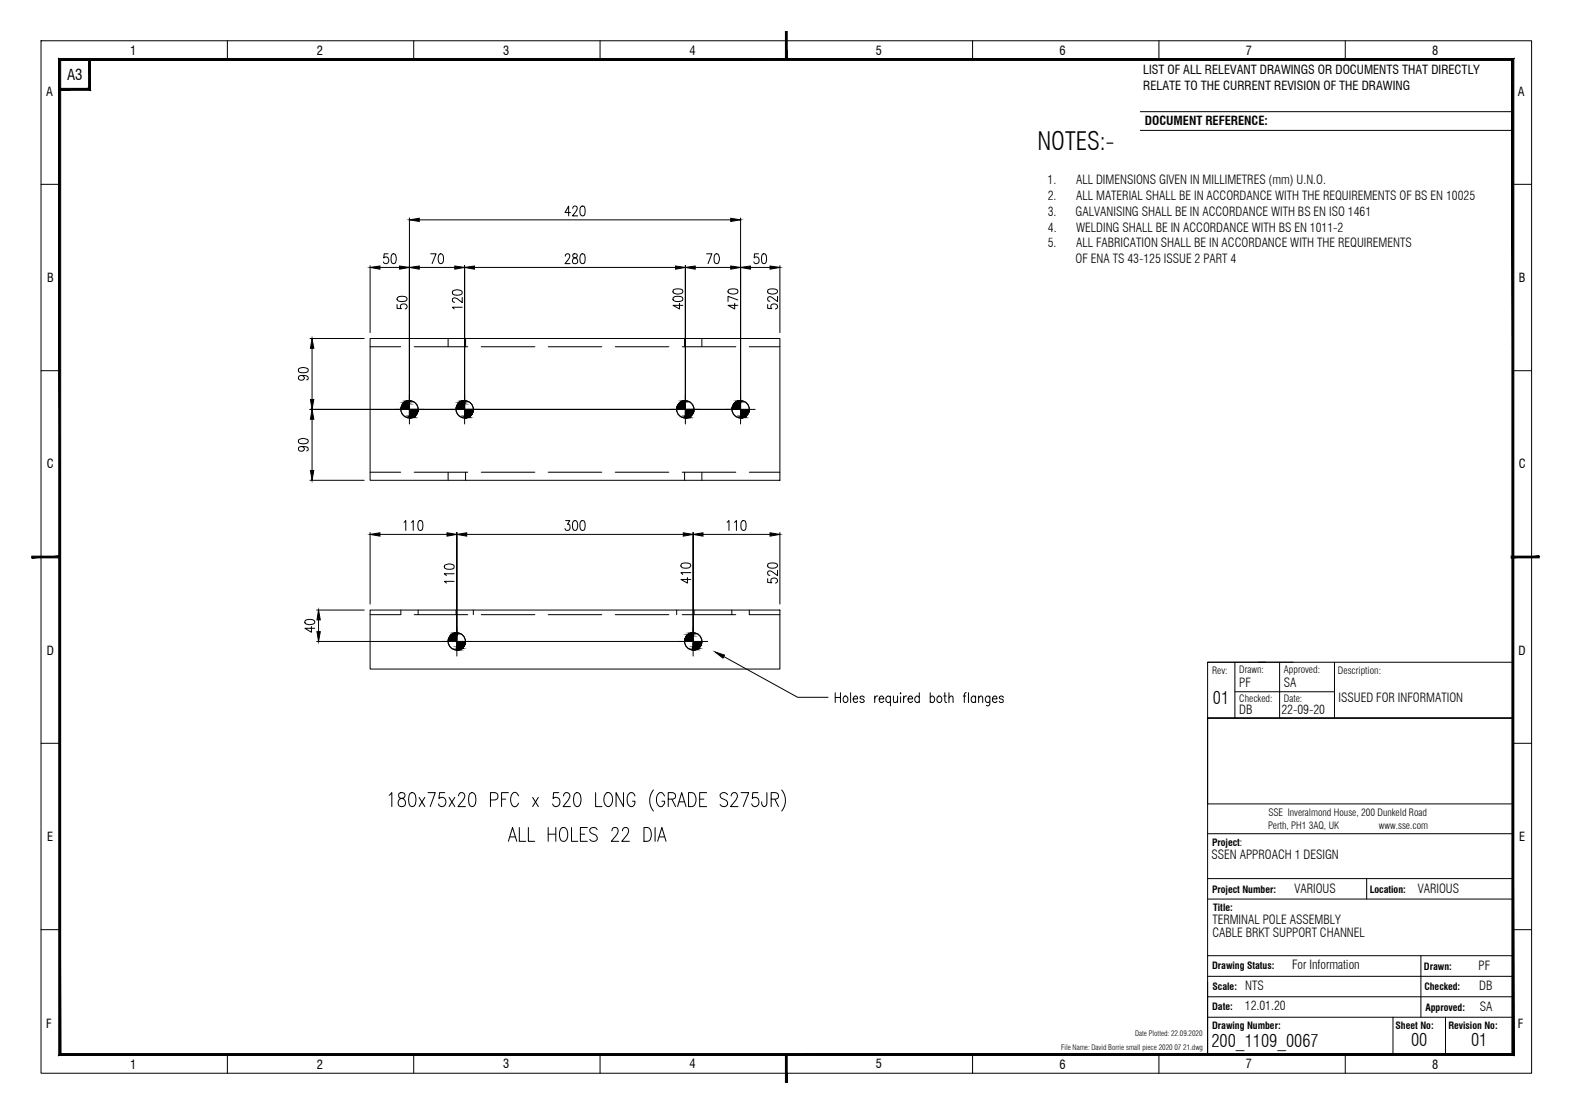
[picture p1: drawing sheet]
<svg xmlns="http://www.w3.org/2000/svg" width="420mm" height="297mm" viewBox="0 0 420 297" stroke-linecap="round" stroke-linejoin="round" font-family="sans-serif">
<!-- layer: Border -->
<g fill="none" stroke="#000" stroke-width=".27">
<path d="M304.4 29.8h99.4M304.4 34.8h99.4M322.4 176.7h81.4M345.2 176.7h-22.8v14.9h81.4h-81.4v89.8h81.4M356.2 176.7v14.9M403.8 213.5v18.1M322.4 222.5h81.4M322.4 234.5h81.4M322.4 239.9h81.4M364.8 234.5v5.4M322.4 255.1h81.4M379.3 255.1v16.4"/>
<path d="M322.4 260.6h81.4M322.4 266h81.4M322.4 271.5h81.4M371.8 271.5v9.9M385.9 271.5v9.9"/>
</g>
<!-- layer: Border Grid -->
<g fill="none" stroke="#000" stroke-width=".27">
<path d="M11 10.9h397.8v275.5h-397.8zM60.7 10.9v5M110.4 10.9v5M160.2 10.9v5M259.6 10.9v5M309.4 10.9v5M359.1 10.9v5M11 49.2h4.9M403.8 49.2h5M11 98.9h4.9M403.8 98.9h5M11 198.4h4.9"/>
<path d="M403.8 198.4h5M11 248.1h4.9M403.8 248.1h5M60.7 281.4v5M110.4 281.4v5M160.2 281.4v5M259.6 281.4v5M309.4 281.4v5M359.1 281.4v5"/>
</g>
<!-- layer: Border -->
<g fill="#000" stroke="#000" stroke-width=".27">
<path d="M15.7 15.6l.5 .5 387.9-.5zM16.2 16.1l387.9-.5-.5 .5zM404.1 15.6l-.5 .5 .5 265.6zM403.6 16.1l.5 265.6-.5-.5zM15.7 281.7h388.4l-.5-.5zM16.2 281.2h387.4l-387.9 .5zM15.7 15.6v266.1l.5-.5zM15.7 15.6l.5 .5v265.1z"/>
<path d="M15.9 23.6v.5l7.8-.5zM15.9 24.1l7.8-.5 .5 .5zM23.7 15.9v7.7l.5 .5zM23.7 15.9h.5v8.2z"/>
</g>
<!-- layer: 0 -->
<g fill="#000" stroke="#000" stroke-width=".27">
<path d="M209.7 8.4v7.5h.4zM209.7 8.4h.4v7.5z"/>
<path d="M8.5 148.9h7.4v-.5zM8.5 148.4h7.4l-7.4 .5z"/>
<path d="M403.4 148.9h7.5v-.5zM403.4 148.4h7.5l-7.5 .5z"/>
<path d="M209.7 281.4v7.5h.4zM209.7 281.4h.4v7.5z"/>
</g>
<path d="M329.6 176.7v14.9M335.9 176.7h2M341.6 176.7v14.9M403.8 176.7v14.9M322.4 191.6h81.4v22.9h-81.4zM329.6 184.6h26.6" fill="none" stroke="#000" stroke-width=".27"/>
<!-- layer: PDF28_Text -->
<g fill="none" stroke="#000" stroke-width=".27">
<path d="M103.9 212.3l.7-.8v3.8M106.5 211.8a.88 .88 0 0 0 .3 1.2 1.16 1.16 0 0 1 1.4 1 1.16 1.16 0 0 1-1.2 1.3 1.21 1.21 0 0 1-.7-1.5 1.21 1.21 0 0 1 1.3-.8 .78 .78 0 0 0 .3-1.2l-.4-.3zM109.5 211.8l.7-.3a1.78 1.78 0 0 1 .8 2.2l-.1 .8-.3 .6-.7 .2a1.81 1.81 0 0 1-.8-2.2zM111.9 212.8l1.5 2.5M113.4 212.8l-1.5 2.5M114.2 211.5h2l-1.4 3.8M118.7 211.5h-1.4l-.1 1.6a1.16 1.16 0 0 1 1.8 .8 1.16 1.16 0 0 1-1.7 1.2l-.3-.6M119.9 212.8l1.5 2.5M121.4 212.8l-1.5 2.5M122.4 212.4l.1-.5 .4-.4h.6a1.17 1.17 0 0 1 .1 2l-1.4 1.8h2M125.5 211.8l.7-.3a1.78 1.78 0 0 1 .8 2.2l-.1 .8-.3 .6-.7 .2a1.81 1.81 0 0 1-.8-2.2zM130.9 213.5h1.3a1 1 0 0 0 .8-1 1 1 0 0 0-.8-1h-1.3v3.8"/>
<path d="M133.9 213.3h1.1M135.7 211.5h-1.8v3.8M138.4 212.4a.97 .97 0 0 0-1-.9 .97 .97 0 0 0-.9 .9 2.12 2.12 0 0 0 .9 2.9 1.21 1.21 0 0 0 1-1M142.2 212.8l1.5 2.5M143.7 212.8l-1.5 2.5M149.2 211.5h-1.4l-.2 1.6a1.17 1.17 0 0 1 1.6 0 1.17 1.17 0 0 1 .1 1.6 .96 .96 0 0 1-.9 .6 .96 .96 0 0 1-.9-.8M150.4 212.4l.2-.5a.88 .88 0 0 1 1.2-.2 .88 .88 0 0 1 .2 1.3l-1.7 2.3h2M153.5 211.8l.7-.3a2.44 2.44 0 0 1 0 3.8h-.2a1.81 1.81 0 0 1-.9-2.2zM159 211.5v3.8h1.7M161.8 211.7a1.11 1.11 0 0 1 1.2 .1 1.11 1.11 0 0 1 .5 1.1l-.1 1.4a1 1 0 0 1-1 .9 1 1 0 0 1-1-.8l-.2-1.5zM166.4 211.5v3.8l-1.9-3.8v3.8M169.5 212.4a.97 .97 0 0 0-1-.9 .97 .97 0 0 0-1 .9 2.33 2.33 0 0 0 .8 2.9 1.11 1.11 0 0 0 1.2-1.5h-.7"/>
<path d="M174.4 210.8a4.5 4.5 0 0 0 0 5.6M177.4 212.4a1.04 1.04 0 0 0-1.6-.6 2.43 2.43 0 0 0 .3 3.5 1.19 1.19 0 0 0 1.3-1.5h-.7M178.4 213.3l1.6-.2a.9 .9 0 0 0 .3-.9 .9 .9 0 0 0-.7-.7h-1.2v3.8M179.4 213.3l.9 2M180.9 215.3l1.1-3.8 1.1 3.8M181.3 214h1.4M183.8 211.5h1a2.17 2.17 0 0 1 0 3.8h-1zM186.8 213.3h1.1M188.6 211.5h-1.8v3.8h1.8M194.2 212.1a1.05 1.05 0 0 0-1.1-.6 1.05 1.05 0 0 0-.9 .9l.3 .6 1.1 .5a.95 .95 0 0 1 .6 1.2 .95 .95 0 0 1-1.3 .6l-.7-.6M195.2 212.4l.1-.5 .4-.4h.6l.3 .3a1.26 1.26 0 0 1-.1 1.7l-1.5 1.8h2M197.8 211.5h2l-1.4 3.8"/>
<path d="M202.3 211.5h-1.4l-.1 1.6a1.16 1.16 0 0 1 1.6 0 1.16 1.16 0 0 1 .1 1.6 .96 .96 0 0 1-1 .6 .96 .96 0 0 1-.9-.8M204.7 211.5v2.9l-.1 .5-.4 .4h-.3a1.08 1.08 0 0 1-.6-1.3M205.9 213.3l1.6-.2a.93 .93 0 0 0-.4-1.6h-1.2v3.8M206.8 213.3l1 2M208.7 210.8a4.5 4.5 0 0 1 0 5.6M135.7 224.5l1.1-3.6 1.2 3.6M136.2 223.4h1.3M138.6 220.9v3.6h1.7M141 220.9v3.6h1.7M146.3 220.9v3.6M146.3 222.6h2.1M148.4 220.9v3.6"/>
<path d="M149.8 221a1.15 1.15 0 0 1 1.3 .1 1.15 1.15 0 0 1 .4 1.2 2.16 2.16 0 0 1-.8 2.2 1.16 1.16 0 0 1-1.4-1.3 2.86 2.86 0 0 1 .5-2.2zM152.6 220.9v3.6h1.6M154.9 222.6h1.2M156.8 220.9h-1.9v3.6h1.9M159.4 221.4a1.05 1.05 0 0 0-1.1-.6 1.05 1.05 0 0 0-.9 .9 1.98 1.98 0 0 0 1.7 1.3 .91 .91 0 0 1-.4 1.5h-.6l-.7-.5M163.4 221.7l.2-.7 .9-.1a1.2 1.2 0 0 1 .1 1.9l-1.4 1.7h2M166.1 221.7l.3-.7 .9-.1a1.23 1.23 0 0 1 .1 1.9l-1.4 1.7h2M171.9 220.9h1a2.23 2.23 0 0 1 .7 3.1l-.7 .5h-1zM174.9 220.9v3.6M175.5 224.5l1.2-3.6 1.1 3.6M176 223.4h1.4"/>
</g>
<!-- layer: PDF28_EL-Steel -->
<g fill="none" stroke="#000" stroke-width=".27">
<path d="M98.8 90.3h109.4v37.9h-109.4zM119.6 90.3v2.2M124.3 90.3v2.2M182.7 90.3v2.2M187.4 90.3v2.2M119.6 126v2.2M124.3 126v2.2M182.7 126v2.2M187.4 126v2.2M98.8 162.8h109.4v15.8h-109.4zM107 162.8v1.2M111.6 162.8v1.2"/>
<path d="M121.7 162.8v1.2M126.4 162.8v1.2M180.6 162.8v1.2M185.3 162.8v1.2M195.4 162.8v1.2M200 162.8v1.2"/>
<circle cx="109.3" cy="109.2" r="2.31"/>
<circle cx="124" cy="109.2" r="2.31"/>
<circle cx="182.9" cy="109.2" r="2.31"/>
<circle cx="197.7" cy="109.2" r="2.31"/>
<circle cx="121.9" cy="171.2" r="2.31"/>
<circle cx="185" cy="171.2" r="2.31"/>
</g>
<!-- layer: PDF28_EL-Steel-Hidd -->
<g fill="none" stroke="#000" stroke-width=".27">
<path d="M98.8 92.5h8.2M110.6 92.5h14.3M128.5 92.5h14.3M146.3 92.5h14.3M164.2 92.5h14.3M182.1 92.5h14.3M200 92.5h8.2M98.8 126h8.2M110.6 126h14.3M128.5 126h14.3M146.3 126h14.3M164.2 126h14.3"/>
<path d="M182.1 126h14.3M200 126h8.2M98.8 164h8.2M110.6 164h14.3M128.5 164h14.3M146.3 164h14.3M164.2 164h14.3M182.1 164h14.3M200 164h8.2"/>
</g>
<!-- layer: PDF28_Dimensions -->
<g fill="none" stroke="#000" stroke-width=".27">
<path d="M109.3 58.2v49.5M111.9 58.7h83.2M152.3 56.7h-1.5l1-1.7v2.6M152.9 55.6l.4-.6 .6 .1 .2 .4-.3 .9-1 1.2h1.4M155.1 55.1l.5-.1a1.27 1.27 0 0 1 .6 1.5l-.3 1-.5 .1a1.88 1.88 0 0 1-.3-2.5zM197.7 58.2v49.5M98.8 70.9v17.9M101.4 71.4h5.3M103.6 67.7h-1l-.2 1.1a.83 .83 0 0 1 1.2 .1 .83 .83 0 0 1 0 1.1 .83 .83 0 0 1-1.2 .1l-.1-.2M104.7 67.9l.4-.2a1.57 1.57 0 0 1 .5 2.2l-.1 .3-.5 .2a1.95 1.95 0 0 1-.3-2.5zM106.2 79.4l.9-.3a1.12 1.12 0 0 1 1.6 .8 1.78 1.78 0 0 1-2.7 0zM109.3 70.9v36.8v-36.8"/>
<path d="M111.9 71.4h9.5M115 67.7h1.4l-1.1 2.7M117.3 67.9l.5-.2a1.65 1.65 0 0 1 0 2.7h-.2a1.82 1.82 0 0 1-.3-2.5zM120.8 77.7a1.9 1.9 0 0 1 2.6 .3v.1a1.58 1.58 0 0 1-2.2 .6l-.4-.2zM123.4 79.4v1.4l-1.3-1-.9-.3-.4 .2v.6l.6 .4M124 70.9v36.8v-36.8M126.6 71.4h53.7M150.9 68.4l.1-.5 .3-.2 .7 .2v.8l-1.2 1.7h1.4M153 67.9a.56 .56 0 0 0 .2 .8 .84 .84 0 0 1 1 .8 .84 .84 0 0 1-.9 .9 .88 .88 0 0 1-.5-1.1 .88 .88 0 0 1 1-.6 .56 .56 0 0 0 .2-.8zM155.1 67.9l.5-.2a1.27 1.27 0 0 1 .6 1.6l-.3 .9-.5 .2a1.88 1.88 0 0 1-.3-2.5zM179.7 79.4l1-.3a1.12 1.12 0 0 1 1.6 .8 1.54 1.54 0 0 1-2.1 .5l-.5-.2zM179.7 77.3l1-.2a1.12 1.12 0 0 1 1.6 .8 1.73 1.73 0 0 1-2.7 0z"/>
<path d="M183 70.9v36.8v-36.8M185.6 71.4h9.5M188.6 67.7h1.4l-1 2.7M190.9 67.9l.5-.2a1.65 1.65 0 0 1 0 2.7h-.2a1.16 1.16 0 0 1-.6-1.6zM194.5 77.3l1-.2a1.15 1.15 0 0 1 1.5 .6v.2a1.72 1.72 0 0 1-2.7 0zM197.7 70.9v36.8v-36.8M200.3 71.4h5.3M202.5 67.7h-1.1l-.1 1.1a.81 .81 0 0 1 1.1 .1 .81 .81 0 0 1 0 1.1 .81 .81 0 0 1-1.1 .1l-.1-.2M203.5 67.9l.6-.2a1.81 1.81 0 0 1 0 2.7h-.3a1.25 1.25 0 0 1-.5-1.6zM205 77.3l1-.2a1.17 1.17 0 0 1 1.5 .8 1.74 1.74 0 0 1-2.6 0zM207.5 79.1v1.4l-1.3-1a.73 .73 0 0 0-.6-.4 .73 .73 0 0 0-.7 .5l.1 .6 .5 .2M208.2 70.9v17.9"/>
<path d="M79.7 98.4a1.96 1.96 0 0 1 2.6 .3v.2a1.63 1.63 0 0 1-2.2 .5l-.4-.2zM82.7 90.3h14.5M83.3 93v13.6M106 81.3v1l1.1 .1a.75 .75 0 0 1-.1-1 .75 .75 0 0 1 .9-.3 .69 .69 0 0 1 .8 .6 .69 .69 0 0 1-.6 .8M123.4 82h-2.6l.4 .5M181.4 80.9v1.6l-1.8-1h2.7M196.1 80.9v1.6l-1.8-1h2.7M197 80.1l-2.7-1v1.4M204.9 81.3v1l1.1 .1a.86 .86 0 0 1 .5-1.4 .86 .86 0 0 1 1 1l-.5 .5M79.7 117.3a1.9 1.9 0 0 1 2.6 .3v.2a1.58 1.58 0 0 1-2.2 .6l-.4-.2zM80.5 100.2l.6 .3a.76 .76 0 0 1-.5 1 .76 .76 0 0 1-.9-.6v-.4a2.31 2.31 0 0 1 2.5 0l.1 .5-.1 .3-.3 .1M80.5 119.2a.72 .72 0 0 1 .8 .6 .79 .79 0 0 1-1 .6 .79 .79 0 0 1-.6-1l.8-.2a1.5 1.5 0 0 1 1.8 .6l-.1 .4-.3 .2"/>
<path d="M82.7 109.3h113.4h-113.4M83.3 111.9v13.7M82.7 128.2h14.5M107.9 139.4l.4-.5v2.7M109.8 139.4l.5-.5v2.7M111.8 139.1l.5-.2a1.25 1.25 0 0 1 .6 1.6l-.3 .9-.5 .2a1.95 1.95 0 0 1-.3-2.5zM151 138.9h1.1l-.6 1a.78 .78 0 0 1 .7 1.2 .78 .78 0 0 1-1.4 0M153.1 139.1l.5-.2a1.72 1.72 0 0 1 0 2.7h-.2a1.95 1.95 0 0 1-.3-2.5zM155.1 139.1l.5-.2a1.2 1.2 0 0 1 .6 1.6l-.3 .9-.5 .2a1.88 1.88 0 0 1-.3-2.5zM194.1 139.4l.5-.5v2.7M196.1 139.4l.5-.5v2.7M198.1 139.1l.5-.2a1.2 1.2 0 0 1 .6 1.6l-.3 .9-.5 .2a1.88 1.88 0 0 1-.3-2.5z"/>
<path d="M98.8 142.1v19.1M101.4 142.6h17.9M118.7 150.8a2.27 2.27 0 0 1 2.4 0l.1 .5a1.14 1.14 0 0 1-1.5 .6l-1-.3zM121.2 155.2h-2.6l.6 .4M121.2 153.1h-2.6l.6 .5M121.9 142.1v27.5v-27.5M124.6 142.6h57.8M181.9 150.5l1-.3a1.12 1.12 0 0 1 1.5 .8 1.73 1.73 0 0 1-2.6 0zM183.5 154.1v1.5l-1.7-1h2.6M184.4 152.8h-2.6l.4 .5M185 142.1v27.5v-27.5M187.6 142.6h18"/>
<path d="M204.9 154.4v1l1.1 .1a.86 .86 0 0 1 .5-1.3 .86 .86 0 0 1 1 1l-.5 .4M205 150.5l1-.3a1.17 1.17 0 0 1 1.5 .8 1.74 1.74 0 0 1-2.6 0zM207.5 152.2v1.4l-1.6-1.2h-.5l-.4 .1-.1 .6 .2 .4h.4M208.2 142.1v19.1M81.5 165.6l1-.3a1.17 1.17 0 0 1 1.5 .8 1.71 1.71 0 0 1-2.1 .5l-.4-.2zM83.1 167.2v1.5l-1.7-1h2.6M84.5 162.8h12.7M84.5 171.2h99M85 165.4v3.2M193.2 175.2l19.7 10.9h8.2M223 184.9v2.6M223 186.1h1.4"/>
<path d="M224.4 184.9v2.6M225.3 185.9a.81 .81 0 0 1 1.1 .4 .81 .81 0 0 1-.4 1.1 .57 .57 0 0 1-.8-.2l-.1-.7zM227.1 184.9v2.6M227.7 186.5h1.2l-.1-.6a.81 .81 0 0 0-1.1 .4 .81 .81 0 0 0 .3 1.1 .55 .55 0 0 0 .9-.2M230.7 186.1l-.4-.3-.7 .1v.2v.3l.8 .2 .3 .4a.6 .6 0 0 1-.5 .5 .6 .6 0 0 1-.6-.3M233.5 185.8v1.7M234.3 185.8a.73 .73 0 0 0-.8 .7M234.7 186.5h1.2l-.2-.6a.81 .81 0 0 0-1.1 .4 .81 .81 0 0 0 .3 1.1 .64 .64 0 0 0 1-.2M237.7 186.1a.78 .78 0 0 0-1.2 .1 .78 .78 0 0 0 .3 1.2 .57 .57 0 0 0 .9-.2M237.7 185.8v2.6M238.5 185.8l.1 1.6 .5 .1 .5-.5M239.6 185.8v1.7"/>
<path d="M240.4 184.9v.3zM240.4 185.9v1.6M241.2 185.8v1.7M242 185.8a.78 .78 0 0 0-.8 .7M242.4 186.5h1.2l-.1-.5a.78 .78 0 0 0-1.2 .3 .78 .78 0 0 0 .4 1.1l.5 .1 .4-.3M245.4 186.1a.78 .78 0 0 0-1.2 .1 .78 .78 0 0 0 .3 1.2 .57 .57 0 0 0 .9-.2M245.4 184.9v2.6M248.3 186.1l.4-.3a.87 .87 0 0 1 .8 .8 .87 .87 0 0 1-.8 .9l-.4-.3M248.3 184.9v2.6M250.4 185.9a.83 .83 0 0 1 1.1 .5 .83 .83 0 0 1-.6 1.1 .85 .85 0 0 1-.9-.6 .85 .85 0 0 1 .4-1zM251.9 185.8h.7M252.2 184.9v2.1l.1 .4 .4 .1"/>
<path d="M253.3 186.3l.5-.5 .5 .1 .1 1.6M253.3 184.9v2.6M257.1 185.8h.7M257.9 184.9h-.2l-.3 .5v2.1M258.5 184.9v2.6M260.4 186.1l-.4-.3a.87 .87 0 0 0-.8 .8 .87 .87 0 0 0 .8 .9l.4-.3M260.4 185.8v1.7M261.2 186.3l.5-.5 .5 .1 .1 1.6M261.2 185.8v1.7M264.2 185.8l-.1 2.3a.5 .5 0 0 1-.8 .2M264.2 186.1a.58 .58 0 0 0-.5-.4 .58 .58 0 0 0-.6 .4 .78 .78 0 0 0 0 1 .78 .78 0 0 0 .9 .3l.2-.2M264.9 186.5h1.2v-.5a.81 .81 0 0 0-1.3 .5 .81 .81 0 0 0 .9 1l.4-.3"/>
<path d="M267.8 186.1l-.4-.3-.7 .3 .3 .4 .7 .3 .1 .4a.61 .61 0 0 1-.5 .3 .61 .61 0 0 1-.6-.3"/>
</g>
<g fill="#000" stroke="#000" stroke-width=".27">
<path d="M109.3 58.7l2.6-.4v.8zM195.1 58.3l2.6 .4-2.6 .4zM98.8 71.4l2.6-.4v.8zM106.7 71l2.6 .4-2.6 .4zM109.3 71.4l2.6-.4v.8zM121.4 71l2.6 .4-2.6 .4zM124 71.4l2.6-.4v.8zM180.3 71l2.7 .4-2.7 .4zM183 71.4l2.6-.4v.8zM195.1 71l2.6 .4-2.6 .4zM197.7 71.4l2.6-.4v.8zM205.6 71l2.6 .4-2.6 .4z"/>
<path d="M83.3 90.3l.5 2.7h-.9zM82.9 106.6h.9l-.5 2.7zM83.3 109.3l.5 2.6h-.9zM82.9 125.6h.9l-.5 2.6zM98.8 142.6l2.6-.4v.9zM119.3 142.2l2.6 .4-2.6 .5zM121.9 142.6l2.7-.4v.9zM182.4 142.2l2.6 .4-2.6 .5zM185 142.6l2.6-.4v.9zM205.6 142.2l2.6 .4-2.6 .5zM85 162.8l.5 2.6h-.9zM84.6 168.6h.9l-.5 2.6z"/>
<path d="M190.9 174l2.5 .8-.4 .8z"/>
</g>
<!-- layer: PDF28_EL-Holes -->
<g fill="none" stroke="#000" stroke-width=".27">
<path d="M105.4 109.3h7.8M109.3 105.4v7.8M120.2 109.3h7.7M124 105.4v7.8M179.1 109.3h7.7M183 105.4v7.8M193.8 109.3h7.8M197.7 105.4v7.8M118.1 171.2h7.7M121.9 167.3v7.8M181.2 171.2h7.7M185 167.3v7.8"/>
<circle cx="109.3" cy="109.2" r="2.31"/>
<circle cx="124" cy="109.2" r="2.31"/>
<circle cx="182.9" cy="109.2" r="2.31"/>
<circle cx="197.7" cy="109.2" r="2.31"/>
<circle cx="121.9" cy="171.2" r="2.31"/>
<circle cx="185" cy="171.2" r="2.31"/>
</g>
<g fill="#000" stroke="#000" stroke-width=".27">
<path d="M108.9 107h.4zM109.3 111.5h.8zM123.6 107h.4zM124 111.5h.8zM182.6 107h.4zM183 111.5h.8zM197.3 107h.4zM197.7 111.5h.7zM121.6 169l.3-.1zM121.9 173.4h.9zM184.6 169l.4-.1zM185 173.4h.8z"/>
<path d="M108.9 107l.4 .1zM108.5 107.1h.8zM108.5 107.1l.8 .2v-.2zM108.1 107.3l.4-.2 .8 .2zM108.1 107.3l1.2 .2v-.2zM107.9 107.5l.2-.2 1.2 .2zM107.9 107.5l1.4 .3v-.3zM107.9 107.5l1.4 .3h-1.7zM107.6 107.8l1.7 .3v-.3zM107.6 107.8l1.7 .3h-2zM107.3 108.1l2 .4v-.4zM107.3 108.1l2 .4h-2.1zM107.2 108.5l2.1 .4v-.4zM107.2 108.5l2.1 .4h-2.3zM107 108.9l2.3 .4v-.4zM107 108.9l2.3 .4h-2.3z"/>
<path d="M109.3 111.5h.4zM109.3 111.5h.4z"/>
<path d="M109.3 109.3l2.3 .4v-.4zM109.3 109.3l2.3 .4h-2.3zM109.3 109.7l2.2 .4 .1-.4zM109.3 109.7l2.2 .4h-2.2zM109.3 110.1l2 .3 .2-.3zM109.3 110.1l2 .3h-2zM109.3 110.4l1.8 .3 .2-.3zM109.3 110.4l1.8 .3h-1.8zM109.3 110.7l1.5 .3 .3-.3zM109.3 110.7l1.5 .3h-1.5zM109.3 111l1.2 .3 .3-.3zM109.3 111l1.2 .3h-1.2zM109.3 111.3l.8 .2 .4-.2zM109.3 111.3l.8 .2h-.8z"/>
<path d="M123.6 107l.4 .1zM123.3 107.1h.7zM123.3 107.1l.7 .2v-.2zM122.9 107.3l.4-.2 .7 .2zM122.9 107.3l1.1 .2v-.2zM122.6 107.5l.3-.2 1.1 .2zM122.6 107.5l1.4 .3v-.3zM122.2 107.8l.4-.3 1.4 .3zM122.2 107.8l1.8 .3v-.3zM122.2 107.8l1.8 .3h-2zM122 108.1l2 .4v-.4zM122 108.1l2 .4h-2.1zM121.9 108.5l2.1 .4v-.4zM121.9 108.5l2.1 .4h-2.2zM121.8 108.9l2.2 .4v-.4zM121.8 108.9l2.2 .4h-2.3z"/>
<path d="M124 111.5h.4zM124 111.5h.4z"/>
<path d="M124 109.3l2.3 .4 .1-.4zM124 109.3l2.3 .4h-2.3zM124 109.7l2.2 .4 .1-.4zM124 109.7l2.2 .4h-2.2zM124 110.1l2.1 .3 .1-.3zM124 110.1l2.1 .3h-2.1zM124 110.4l1.8 .3 .3-.3zM124 110.4l1.8 .3h-1.8zM124 110.7l1.5 .3 .3-.3zM124 110.7l1.5 .3h-1.5zM124 111l1.2 .3 .3-.3zM124 111l1.2 .3h-1.2zM124 111.3l.8 .2 .4-.2zM124 111.3l.8 .2h-.8z"/>
<path d="M182.6 107l.4 .1zM182.1 107.1h.9zM182.1 107.1l.9 .2v-.2zM181.8 107.3l.3-.2 .9 .2zM181.8 107.3l1.2 .2v-.2zM181.5 107.5l.3-.2 1.2 .2zM181.5 107.5l1.5 .3v-.3zM181.5 107.5l1.5 .3h-1.8zM181.2 107.8l1.8 .3v-.3zM181.2 107.8l1.8 .3h-2zM181 108.1l2 .4v-.4zM181 108.1l2 .4h-2.3zM180.7 108.5l2.3 .4v-.4zM180.7 108.5l2.3 .4h-2.3zM180.7 108.9l2.3 .4v-.4zM180.7 108.9l2.3 .4h-2.4z"/>
<path d="M183 111.5h.3zM183 111.5h.3z"/>
<path d="M183 109.3l2.2 .4 .1-.4zM183 109.3l2.2 .4h-2.2zM183 109.7l2.2 .4v-.4zM183 109.7l2.2 .4h-2.2zM183 110.1l1.9 .3 .3-.3zM183 110.1l1.9 .3h-1.9zM183 110.4l1.7 .3 .2-.3zM183 110.4l1.7 .3h-1.7zM183 110.7l1.4 .3 .3-.3zM183 110.7l1.4 .3h-1.4zM183 111l1.1 .3 .3-.3zM183 111l1.1 .3h-1.1zM183 111.3l.8 .2 .3-.2zM183 111.3l.8 .2h-.8z"/>
<path d="M197.3 107l.4 .1zM196.9 107.1h.8zM196.9 107.1l.8 .2v-.2zM196.5 107.3l.4-.2 .8 .2zM196.5 107.3l1.2 .2v-.2zM196.2 107.5l.3-.2 1.2 .2zM196.2 107.5l1.5 .3v-.3zM196.2 107.5l1.5 .3h-1.8zM195.9 107.8l1.8 .3v-.3zM195.9 107.8l1.8 .3h-2zM195.7 108.1l2 .4v-.4zM195.7 108.1l2 .4h-2.2zM195.5 108.5l2.2 .4v-.4zM195.5 108.5l2.2 .4h-2.3zM195.4 108.9l2.3 .4v-.4zM195.4 108.9l2.3 .4h-2.3z"/>
<path d="M197.7 111.5h.4zM197.7 111.5h.4z"/>
<path d="M197.7 109.3l2.3 .4v-.4zM197.7 109.3l2.3 .4h-2.3zM197.7 109.7l2.2 .4 .1-.4zM197.7 109.7l2.2 .4h-2.2zM197.7 110.1l2 .3 .2-.3zM197.7 110.1l2 .3h-2zM197.7 110.4l1.7 .3 .3-.3zM197.7 110.4l1.7 .3h-1.7zM197.7 110.7l1.5 .3 .2-.3zM197.7 110.7l1.5 .3h-1.5zM197.7 111l1.1 .3 .4-.3zM197.7 111l1.1 .3h-1.1zM197.7 111.3l.7 .2 .4-.2zM197.7 111.3l.7 .2h-.7z"/>
<path d="M121.6 169h.3zM121.1 169h.8zM121.1 169l.8 .2v-.2zM120.8 169.2l.3-.2 .8 .2zM120.8 169.2l1.1 .2v-.2zM120.4 169.4l.4-.2 1.1 .2zM120.4 169.4l1.5 .3v-.3zM120.4 169.4l1.5 .3h-1.7zM120.2 169.7l1.7 .4v-.4zM120.2 169.7l1.7 .4h-1.9zM120 170.1l1.9 .3v-.3zM120 170.1l1.9 .3h-2.2zM119.7 170.4l2.2 .4v-.4zM119.7 170.4l2.2 .4h-2.2zM119.7 170.8l2.2 .4v-.4zM119.7 170.8l2.2 .4h-2.3z"/>
<path d="M121.9 173.4l.4 .1zM121.9 173.5h.4z"/>
<path d="M121.9 171.2l2.3 .4 .1-.4zM121.9 171.2l2.3 .4h-2.3zM121.9 171.6l2.2 .4 .1-.4zM121.9 171.6l2.2 .4h-2.2zM121.9 172l2 .4 .2-.4zM121.9 172l2 .4h-2zM121.9 172.4l1.8 .3 .2-.3zM121.9 172.4l1.8 .3h-1.8zM121.9 172.7l1.5 .3 .3-.3zM121.9 172.7l1.5 .3h-1.5zM121.9 173l1.2 .2 .3-.2zM121.9 173l1.2 .2h-1.2zM121.9 173.2l.9 .2 .3-.2zM121.9 173.2l.9 .2h-.9z"/>
<path d="M184.6 169h.4zM184.2 169h.8zM184.2 169l.8 .2v-.2zM183.9 169.2l.3-.2 .8 .2zM183.9 169.2l1.1 .2v-.2zM183.6 169.4l.3-.2 1.1 .2zM183.6 169.4l1.4 .3v-.3zM183.2 169.7l.4-.3 1.4 .3zM183.2 169.7l1.8 .4v-.4zM183.2 169.7l1.8 .4h-2zM183 170.1l2 .3v-.3zM183 170.1l2 .3h-2.1zM182.9 170.4l2.1 .4v-.4zM182.9 170.4l2.1 .4h-2.2zM182.8 170.8l2.2 .4v-.4zM182.8 170.8l2.2 .4h-2.3z"/>
<path d="M185 173.4l.4 .1zM185 173.5h.4z"/>
<path d="M185 171.2l2.3 .4 .1-.4zM185 171.2l2.3 .4h-2.3zM185 171.6l2.2 .4 .1-.4zM185 171.6l2.2 .4h-2.2zM185 172l2.1 .4 .1-.4zM185 172l2.1 .4h-2.1zM185 172.4l1.8 .3 .3-.3zM185 172.4l1.8 .3h-1.8zM185 172.7l1.5 .3 .3-.3zM185 172.7l1.5 .3h-1.5zM185 173l1.2 .2 .3-.2zM185 173l1.2 .2h-1.2zM185 173.2l.8 .2 .4-.2zM185 173.2l.8 .2h-.8z"/>
</g>
<text font-size="6.7" x="276.9" y="40">NOTES:-</text>
<g font-size="4.7">
<text x="323.8" y="187.9">01</text>
<text x="323.4" y="279.4">200_1109_0067</text>
<text x="376.7" y="279.2">00</text>
<text x="392.7" y="279.2">01</text>
</g>
<text font-size="4" x="17.9" y="21.3">A3</text>
<g font-size="3.3">
<text x="34.7" y="14.6">1</text>
<text x="84.6" y="14.6">2</text>
<text x="134.3" y="14.6">3</text>
<text x="184.1" y="14.6">4</text>
<text x="233.8" y="14.6">5</text>
<text x="282.9" y="14.6">6</text>
<text x="332.6" y="14.6">7</text>
<text x="382.3" y="14.6">8</text>
<text x="305.2" y="19.8">LIST OF ALL RELEVANT DRAWINGS OR DOCUMENTS THAT DIRECTLY</text>
<text x="305.2" y="24">RELATE TO THE CURRENT REVISION OF THE DRAWING</text>
<text x="12.3" y="25.6">A</text>
<text x="405.2" y="25.6">A</text>
<text x="305.6" y="33.5">DOCUMENT REFERENCE:</text>
<text x="279.6" y="49.2">1.</text>
<text x="279.7" y="53.4">2.</text>
<text x="287.3" y="49.2">ALL DIMENSIONS GIVEN IN MILLIMETRES (mm) U.N.O.</text>
<text x="287.3" y="53.4">ALL MATERIAL SHALL BE IN ACCORDANCE WITH THE REQUIREMENTS OF BS EN 10025</text>
<text x="279.7" y="57.6">3.</text>
<text x="287.1" y="57.6">GALVANISING SHALL BE IN ACCORDANCE WITH BS EN ISO 1461</text>
<text x="279.7" y="66">5.</text>
<text x="279.7" y="61.8">4.</text>
<text x="287.3" y="61.8">WELDING SHALL BE IN ACCORDANCE WITH BS EN 1011-2</text>
<text x="287.3" y="66">ALL FABRICATION SHALL BE IN ACCORDANCE WITH THE REQUIREMENTS</text>
<text x="287.1" y="70.2">OF ENA TS 43-125 ISSUE 2 PART 4</text>
<text x="12.6" y="75.3">B</text>
<text x="405.4" y="75.3">B</text>
<text x="12.5" y="125">C</text>
<text x="405.4" y="125">C</text>
<text x="12.5" y="174.8">D</text>
<text x="405.4" y="174.8">D</text>
<text x="330.8" y="183.5">PF</text>
<text x="342.7" y="183.4">SA</text>
<text x="330.8" y="190.6">DB</text>
<text x="342" y="190.6">22-09-20</text>
<text x="357.3" y="187.4">ISSUED FOR INFORMATION</text>
<text x="12.6" y="224.5">E</text>
<text x="405.5" y="224.5">E</text>
<text x="323.4" y="229.2">SSEN APPROACH 1 DESIGN</text>
<text x="345.6" y="238.3">VARIOUS</text>
<text x="378.4" y="238.3">VARIOUS</text>
<text x="323.6" y="246.7">TERMINAL POLE ASSEMBLY</text>
<text x="323.6" y="250">CABLE BRKT SUPPORT CHANNEL</text>
<text x="344.9" y="258.7">For Information</text>
<text x="394.7" y="258.8">PF</text>
<text x="332.3" y="269.7">12.01.20</text>
<text x="332.4" y="264.2">NTS</text>
<text x="394.8" y="264.3">DB</text>
<text x="395" y="269.7">SA</text>
<text x="12.3" y="274.2">F</text>
<text x="405.2" y="274.2">F</text>
<text x="34.7" y="285.2">1</text>
<text x="84.6" y="285.2">2</text>
<text x="134.3" y="285.2">3</text>
<text x="184.1" y="285.2">4</text>
<text x="233.8" y="285.2">5</text>
<text x="282.9" y="285.2">6</text>
<text x="332.6" y="285.2">7</text>
<text x="382.3" y="285.2">8</text>
</g>
<g font-size="2.7">
<text x="323.6" y="180">Rev:</text>
<text x="330.8" y="179.6">Drawn:</text>
<text x="342.7" y="179.6">Approved:</text>
<text x="357.2" y="180">Description:</text>
<text x="330.8" y="187.5">Checked:</text>
<text x="342.7" y="187.5">Date:</text>
<text x="338.5" y="221.1">Perth, PH1 3AQ, UK</text>
<text x="338.6" y="217.8">SSE Inveralmond House, 200 Dunkeld Road</text>
<text x="368.1" y="221.1">www.sse.com</text>
</g>
<g font-size="2.6">
<text x="323.5" y="225.8">Project:</text>
<text x="323.5" y="238.3">Project Number:</text>
<text x="365.6" y="238.3">Location:</text>
<text x="323.8" y="243.1">Title:</text>
<text x="323.5" y="258.7">Drawing Status:</text>
<text x="380.1" y="258.8">Drawn:</text>
<text x="323.5" y="269.6">Date:</text>
<text x="323.7" y="264.2">Scale:</text>
<text x="380.2" y="264.3">Checked:</text>
<text x="380.5" y="269.7">Approved:</text>
<text x="323.5" y="274.5">Drawing Number:</text>
<text x="372.5" y="274.5">Sheet No:</text>
<text x="386.6" y="274.5">Revision No:</text>
</g>
<g font-size="2">
<text x="283.2" y="280.1">File Name: David Borrie small piece 2020 07 21.dwg</text>
<text x="303" y="276.6">Date Plotted: 22.09.2020</text>
</g>
</svg>
